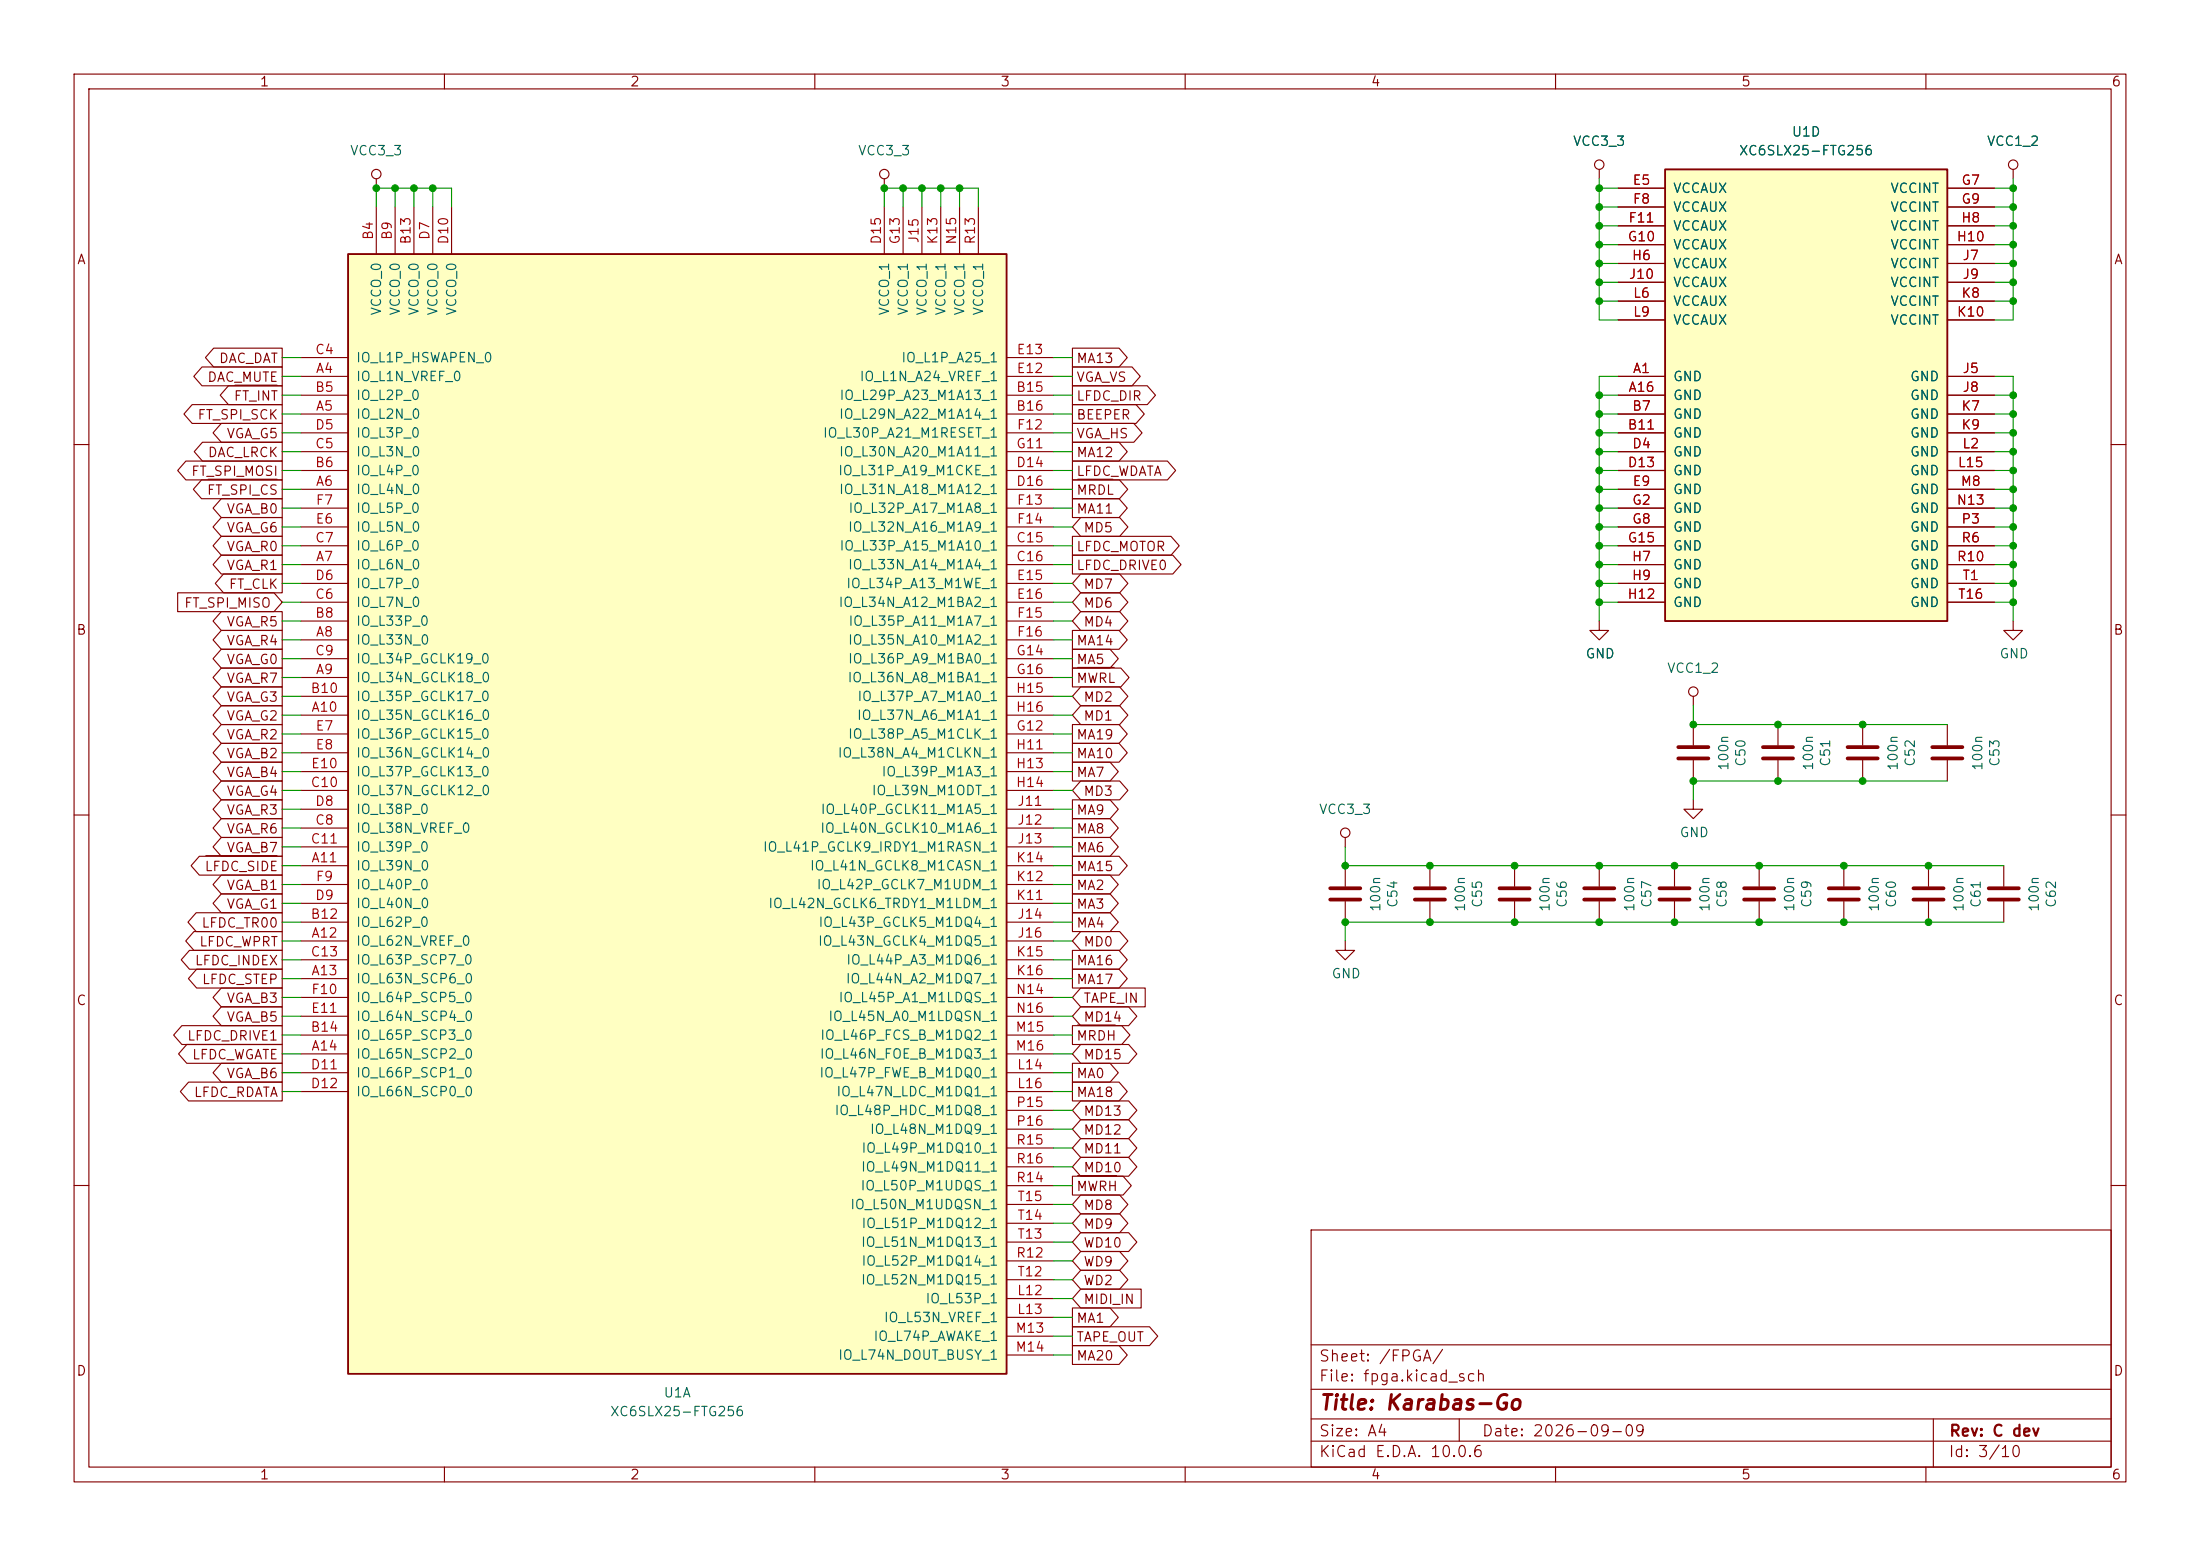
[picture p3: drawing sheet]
<svg xmlns="http://www.w3.org/2000/svg" width="297mm" height="210mm" viewBox="0 0 297 210" stroke-linecap="round" stroke-linejoin="round" font-family="sans-serif">
<g fill="none" stroke="#840000" stroke-width=".15">
<path d="M10 10h277v190h-277zM12 12h273v186h-273zM60 10v2M110 10v2M160 10v2M210 10v2M260 10v2M10 60h2M285 60h2M10 110h2M285 110h2M10 160h2"/>
<path d="M177 166h108v32h-108zM285 160h2M60 198v2M110 198v2M160 198v2M177 194.5h108M177 191.5h108M177 187.5h108M177 181.5h108M197 191.5v3M210 198v2M260 198v2"/>
<path d="M261 191.5v6.5"/>
</g>
<path d="M47 34.3h88.9v151.1h-88.9z" fill="#ffffc2"/>
<path d="M47 34.3h88.9v151.1h-88.9z" fill="none" stroke="#840000" stroke-width=".25"/>
<g fill="none" stroke="#840000" stroke-width=".15">
<path d="M50.8 24.1v1.3M50.8 27.9v6.4M53.3 27.9v6.4M55.9 27.9v6.4M58.4 27.9v6.4M61 27.9v6.4M119.4 24.1v1.3M119.4 27.9v6.4M121.9 27.9v6.4M124.5 27.9v6.4M127 27.9v6.4M129.5 27.9v6.4"/>
<path d="M132.1 27.9v6.4M215.9 22.9v1.2M271.8 22.9v1.2M40.6 50.8h6.4M40.6 55.9h6.4M40.6 53.3h6.4M40.6 48.3h6.4M40.6 58.4h6.4M135.9 50.8h6.3M135.9 55.9h6.3M135.9 53.3h6.3M135.9 48.3h6.3"/>
<path d="M135.9 58.4h6.3M40.6 66h6.4M40.6 76.2h6.4M40.6 63.5h6.4M40.6 61h6.4M40.6 73.7h6.4M40.6 78.7h6.4M40.6 71.1h6.4M40.6 68.6h6.4M135.9 66h6.3M135.9 76.2h6.3M135.9 63.5h6.3"/>
<path d="M135.9 61h6.3M135.9 73.7h6.3M135.9 78.7h6.3M135.9 71.1h6.3M135.9 68.6h6.3M40.6 86.4h6.4M40.6 91.4h6.4M40.6 96.5h6.4M40.6 83.8h6.4M40.6 94h6.4M40.6 81.3h6.4M40.6 88.9h6.4"/>
<path d="M40.6 99.1h6.4M135.9 86.4h6.3M135.9 91.4h6.3M135.9 96.5h6.3M135.9 83.8h6.3M135.9 94h6.3M135.9 81.3h6.3M135.9 88.9h6.3M135.9 99.1h6.3M215.9 83.8v1.3h1.3l-1.3 1.3-1.3-1.3h1.3M228.6 94v1.3M228.6 97.8v2.8"/>
<path d="M240 97.8v2.8M251.5 97.8v2.8M262.9 97.8v2.8M271.8 83.8v1.3h1.2l-1.2 1.3-1.3-1.3h1.3M40.6 116.8h6.4M40.6 111.8h6.4M40.6 106.7h6.4M40.6 114.3h6.4M40.6 109.2h6.4M40.6 101.6h6.4M40.6 104.1h6.4M40.6 119.4h6.4"/>
<path d="M135.9 116.8h6.3M135.9 111.8h6.3M135.9 106.7h6.3M135.9 114.3h6.3M135.9 109.2h6.3M135.9 101.6h6.3M135.9 104.1h6.3M135.9 119.4h6.3M181.6 113v1.3M181.6 116.8v2.8M193 116.8v2.8M204.5 116.8v2.8"/>
<path d="M215.9 116.8v2.8M226.1 116.8v2.8M228.6 108v1.2h1.3l-1.3 1.3-1.3-1.3h1.3M228.6 102.6v2.8M237.5 116.8v2.8M240 102.6v2.8M248.9 116.8v2.8M251.5 102.6v2.8M260.3 116.8v2.8M262.9 102.6v2.8M270.5 116.8v2.8M40.6 127h6.4"/>
<path d="M40.6 132.1h6.4M40.6 124.5h6.4M40.6 139.7h6.4M40.6 129.5h6.4M40.6 121.9h6.4M40.6 137.2h6.4M40.6 134.6h6.4M135.9 127h6.3M135.9 132.1h6.3M135.9 124.5h6.3M135.9 139.7h6.3M135.9 129.5h6.3"/>
<path d="M135.9 121.9h6.3M135.9 137.2h6.3M135.9 134.6h6.3M181.6 127v1.3h1.3l-1.3 1.2-1.3-1.2h1.3M181.6 121.7v2.8M193 121.7v2.8M204.5 121.7v2.8M215.9 121.7v2.8M226.1 121.7v2.8M237.5 121.7v2.8M248.9 121.7v2.8M260.3 121.7v2.8"/>
<path d="M270.5 121.7v2.8M40.6 142.2h6.4M40.6 144.8h6.4M40.6 147.3h6.4M135.9 142.2h6.3M135.9 144.8h6.3M135.9 147.3h6.3M135.9 149.9h6.3M135.9 152.4h6.3M135.9 154.9h6.3M135.9 157.5h6.3M135.9 175.3h6.3"/>
<path d="M135.9 177.8h6.3M135.9 170.2h6.3M135.9 160h6.3M135.9 172.7h6.3M135.9 167.6h6.3M135.9 165.1h6.3M135.9 162.6h6.3M135.9 180.3h6.3M135.9 182.9h6.3"/>
<circle cx="50.8" cy="23.5" r=".63"/>
<circle cx="119.4" cy="23.5" r=".63"/>
<circle cx="215.9" cy="22.2" r=".63"/>
<circle cx="271.8" cy="22.2" r=".63"/>
<circle cx="228.6" cy="93.3" r=".63"/>
<circle cx="181.6" cy="112.4" r=".63"/>
</g>
<g fill="none" stroke="#840000" stroke-width=".51">
<path d="M179.6 119.9h4M191 119.9h4.1M202.4 119.9h4.1M213.9 119.9h4M224 119.9h4.1M226.6 100.8h4M226.6 102.4h4M235.5 119.9h4M238 100.8h4.1M238 102.4h4.1M246.9 119.9h4.1M249.4 100.8h4.1"/>
<path d="M249.4 102.4h4.1M258.3 119.9h4.1M260.9 100.8h4M260.9 102.4h4M268.5 119.9h4M179.6 121.4h4M191 121.4h4.1M202.4 121.4h4.1M213.9 121.4h4M224 121.4h4.1M235.5 121.4h4M246.9 121.4h4.1"/>
<path d="M258.3 121.4h4.1M268.5 121.4h4"/>
</g>
<path d="M224.8 22.9h38.1v60.9h-38.1z" fill="#ffffc2"/>
<path d="M224.8 22.9h38.1v60.9h-38.1z" fill="none" stroke="#840000" stroke-width=".25"/>
<g fill="none" stroke="#840000" stroke-width=".15">
<path d="M218.4 25.4h6.4M218.4 27.9h6.4M218.4 30.5h6.4M218.4 33h6.4M218.4 35.6h6.4M218.4 38.1h6.4M262.9 25.4h6.3M262.9 27.9h6.3M262.9 30.5h6.3M262.9 33h6.3M262.9 35.6h6.3M262.9 38.1h6.3"/>
<path d="M25.9 54.6h12.2v2.6h-12.2l-1.1-1.3zM27.3 49.5h10.8v2.6h-10.8l-1.1-1.3zM27.3 59.7h10.8v2.5h-10.8l-1.1-1.2zM28.8 47h9.3v2.5h-9.3l-1.1-1.2zM29.9 57.1h8.2v2.6h-8.2l-1.1-1.3zM30.8 52.1h7.3v2.5h-7.3l-1.1-1.3zM31.7 52h5.7M144.8 59.7h6.3l1.1 1.3-1.1 1.2h-6.3zM144.8 52.1h10.1l1.1 1.2-1.1 1.3h-10.1zM144.8 57.1h8.3l1.1 1.3-1.1 1.3h-8.3zM144.8 54.6h8.6l1.1 1.3-1.1 1.3h-8.6zM144.8 49.5h8l1.1 1.3-1.1 1.3h-8z"/>
<path d="M144.8 47h6.3l1.1 1.3-1.1 1.2h-6.3zM218.4 50.8h6.4M218.4 53.3h6.4M218.4 55.9h6.4M218.4 58.4h6.4M218.4 40.6h6.4M218.4 43.2h6.4M262.9 50.8h6.3M262.9 53.3h6.3M262.9 55.9h6.3M262.9 58.4h6.3M262.9 40.6h6.3"/>
<path d="M262.9 43.2h6.3M25.1 62.2h13v2.6h-13l-1.1-1.3zM27.2 64.8h10.9v2.5h-10.9l-1.1-1.3zM28.1 64.7h9.3M29.9 72.4h8.2v2.5h-8.2l-1.1-1.2zM29.9 74.9h8.2v2.6h-8.2l-1.1-1.3zM29.9 67.3h8.2v2.6h-8.2l-1.1-1.3zM29.9 69.8h8.2v2.6h-8.2l-1.1-1.3zM30.2 77.5h7.9v2.5h-7.9l-1.1-1.3zM144.8 72.4h13.3l1.1 1.3-1.1 1.2h-13.3zM144.8 74.9h13.5l1.1 1.3-1.1 1.3h-13.5zM144.8 64.8h6.3l1.1 1.2-1.1 1.3h-6.3z"/>
<path d="M144.8 62.2h12.8l1.1 1.3-1.1 1.3h-12.8zM144.8 67.3h6.3l1.1 1.3-1.1 1.3h-6.3zM145.5 64.7h4.7M145.9 77.5h5.3l1.1 1.2-1.1 1.3h-5.3l-1.1-1.3zM145.9 69.8h5.3l1.1 1.3-1.1 1.3h-5.3l-1.1-1.3zM218.4 61h6.4M218.4 63.5h6.4M218.4 66h6.4M218.4 68.6h6.4M218.4 71.1h6.4M218.4 73.7h6.4M218.4 76.2h6.4"/>
<path d="M218.4 78.7h6.4M262.9 61h6.3M262.9 63.5h6.3M262.9 66h6.3M262.9 68.6h6.3M262.9 71.1h6.3M262.9 73.7h6.3M262.9 76.2h6.3M262.9 78.7h6.3M24 80h13l1.1 1.3-1.1 1.3h-13zM29.9 87.6h8.2v2.6h-8.2l-1.1-1.3zM29.9 85.1h8.2v2.5h-8.2l-1.1-1.2z"/>
<path d="M29.9 90.2h8.2v2.5h-8.2l-1.1-1.3zM29.9 82.5h8.2v2.6h-8.2l-1.1-1.3zM29.9 95.2h8.2v2.6h-8.2l-1.1-1.3zM29.9 97.8h8.2v2.5h-8.2l-1.1-1.2zM29.9 92.7h8.2v2.6h-8.2l-1.1-1.3zM144.8 90.2h6.5l1.1 1.2-1.1 1.3h-6.5zM144.8 97.8h6.3l1.1 1.3-1.1 1.2h-6.3zM144.8 87.6h5.1l1.1 1.3-1.1 1.3h-5.1zM144.8 85.1h6.3l1.1 1.3-1.1 1.2h-6.3zM145.5 90.1h4.9M145.9 95.2h5.3l1.1 1.3-1.1 1.3h-5.3l-1.1-1.3zM145.9 92.7h5.3l1.1 1.3-1.1 1.3h-5.3l-1.1-1.3z"/>
<path d="M145.9 82.5h5.3l1.1 1.3-1.1 1.3h-5.3l-1.1-1.3zM145.9 80h5.3l1.1 1.3-1.1 1.3h-5.3l-1.1-1.3zM218.4 81.3h6.4M262.9 81.3h6.3M26.9 115.6h11.2v2.5h-11.2l-1.1-1.3zM27.8 115.5h9.6M29.9 107.9h8.2v2.6h-8.2l-1.1-1.3zM29.9 105.4h8.2v2.6h-8.2l-1.1-1.3zM29.9 102.9h8.2v2.5h-8.2l-1.1-1.3zM29.9 100.3h8.2v2.6h-8.2l-1.1-1.3zM29.9 110.5h8.2v2.5h-8.2l-1.1-1.2zM29.9 113h8.2v2.6h-8.2l-1.1-1.3z"/>
<path d="M29.9 118.1h8.2v2.6h-8.2l-1.1-1.3zM144.8 115.6h6.3l1.1 1.2-1.1 1.3h-6.3zM144.8 110.5h5.1l1.1 1.3-1.1 1.2h-5.1zM144.8 102.9h5.1l1.1 1.2-1.1 1.3h-5.1zM144.8 100.3h6.3l1.1 1.3-1.1 1.3h-6.3zM144.8 118.1h5.1l1.1 1.3-1.1 1.3h-5.1zM144.8 113h5.1l1.1 1.3-1.1 1.3h-5.1zM144.8 107.9h5.1l1.1 1.3-1.1 1.3h-5.1zM145.9 105.4h5.3l1.1 1.3-1.1 1.3h-5.3l-1.1-1.3zM24.5 138.4h13.6v2.6h-13.6l-1.1-1.3zM25.6 128.3h12.5v2.5h-12.5l-1.1-1.3zM26.2 125.7h11.9v2.6h-11.9l-1.1-1.3z"/>
<path d="M26.5 123.2h11.6v2.5h-11.6l-1.1-1.2zM26.5 130.8h11.6v2.6h-11.6l-1.1-1.3zM29.9 133.3h8.2v2.6h-8.2l-1.1-1.3zM29.9 135.9h8.2v2.5h-8.2l-1.1-1.2zM29.9 120.6h8.2v2.6h-8.2l-1.1-1.3zM144.8 130.8h6.3l1.1 1.3-1.1 1.3h-6.3zM144.8 128.3h6.3l1.1 1.2-1.1 1.3h-6.3zM144.8 120.6h5.1l1.1 1.3-1.1 1.3h-5.1zM144.8 138.4h6.6l1.1 1.3-1.1 1.3h-6.6zM144.8 123.2h5.1l1.1 1.3-1.1 1.2h-5.1zM145.5 138.3h5.1M145.9 125.7h5.3l1.1 1.3-1.1 1.3h-5.3l-1.1-1.3z"/>
<path d="M145.9 133.3h8.7v2.6h-8.7l-1.1-1.3zM145.9 135.9h6.5l1.1 1.3-1.1 1.2h-6.5l-1.1-1.2zM25.2 141h12.9v2.5h-12.9l-1.1-1.3zM25.5 146h12.6v2.6h-12.6l-1.2-1.3zM29.9 143.5h8.2v2.6h-8.2l-1.1-1.3zM144.8 143.5h5.1l1.1 1.3-1.1 1.3h-5.1zM144.8 146h6.3l1.1 1.3-1.1 1.3h-6.3zM144.8 158.7h6.8l1.1 1.3-1.1 1.3h-6.8zM145.5 158.7h5.2M145.9 153.7h6.5l1.1 1.2-1.1 1.3h-6.5l-1.1-1.3zM145.9 141h6.5l1.1 1.2-1.1 1.3h-6.5l-1.1-1.3zM145.9 156.2h6.5l1.1 1.3-1.1 1.3h-6.5l-1.1-1.3z"/>
<path d="M145.9 151.1h6.5l1.1 1.3-1.1 1.3h-6.5l-1.1-1.3zM145.9 148.6h6.5l1.1 1.3-1.1 1.2h-6.5l-1.1-1.2zM144.8 179.1h10.4l1.1 1.2-1.1 1.3h-10.4zM144.8 176.5h5.1l1.1 1.3-1.1 1.3h-5.1zM145.9 174h8.2v2.5h-8.2l-1.1-1.2zM145.9 171.4h5.3l1.1 1.3-1.1 1.3h-5.3l-1.1-1.3zM145.9 168.9h5.3l1.1 1.3-1.1 1.3h-5.3l-1.1-1.3zM145.9 166.4h6.5l1.1 1.2-1.1 1.3h-6.5l-1.1-1.3zM145.9 163.8h5.3l1.1 1.3-1.1 1.3h-5.3l-1.1-1.3zM145.9 161.3h5.3l1.1 1.3-1.1 1.2h-5.3l-1.1-1.2zM144.8 181.6h6.3l1.1 1.3-1.1 1.3h-6.3z"/>
</g>
<g fill="none" stroke="#009600" stroke-width=".15">
<path d="M50.8 27.9v-2.5h10.2v2.5M53.3 25.4v2.5M55.9 25.4v2.5M58.4 25.4v2.5M119.4 27.9v-2.5h12.7v2.5M121.9 25.4v2.5M124.5 25.4v2.5M127 25.4v2.5M129.5 25.4v2.5M215.9 33h2.5M215.9 24.1v19.1h2.5M215.9 30.5h2.5"/>
<path d="M215.9 38.1h2.5M215.9 35.6h2.5M215.9 25.4h2.5M215.9 27.9h2.5M269.2 33h2.6M269.2 30.5h2.6M269.2 38.1h2.6M269.2 35.6h2.6M269.2 25.4h2.6M269.2 27.9h2.6M271.8 24.1v19.1h-2.6M38.1 55.9h2.5"/>
<path d="M38.1 53.3h2.5M38.1 58.4h2.5M38.1 50.8h2.5M38.1 48.3h2.5M142.2 55.9h2.6M142.2 53.3h2.6M142.2 58.4h2.6M142.2 50.8h2.6M142.2 48.3h2.6M215.9 55.9h2.5M215.9 53.3h2.5M215.9 58.4h2.5"/>
<path d="M215.9 40.6h2.5M218.4 50.8h-2.5v33M269.2 50.8h2.6v33M269.2 55.9h2.6M269.2 53.3h2.6M269.2 58.4h2.6M269.2 40.6h2.6M38.1 61h2.5M38.1 63.5h2.5M38.1 73.7h2.5M38.1 71.1h2.5M38.1 68.6h2.5"/>
<path d="M38.1 78.7h2.5M38.1 66h2.5M38.1 76.2h2.5M142.2 61h2.6M142.2 63.5h2.6M142.2 73.7h2.6M142.2 71.1h2.6M142.2 68.6h2.6M142.2 78.7h2.6M142.2 66h2.6M142.2 76.2h2.6M215.9 61h2.5"/>
<path d="M215.9 63.5h2.5M215.9 73.7h2.5M215.9 71.1h2.5M215.9 68.6h2.5M215.9 78.7h2.5M215.9 66h2.5M215.9 76.2h2.5M269.2 61h2.6M269.2 63.5h2.6M269.2 73.7h2.6M269.2 71.1h2.6M269.2 68.6h2.6"/>
<path d="M269.2 78.7h2.6M269.2 66h2.6M269.2 76.2h2.6M38.1 86.4h2.5M38.1 91.4h2.5M38.1 88.9h2.5M38.1 83.8h2.5M38.1 94h2.5M38.1 96.5h2.5M38.1 99.1h2.5M38.1 81.3h2.5M142.2 86.4h2.6"/>
<path d="M142.2 91.4h2.6M142.2 88.9h2.6M142.2 83.8h2.6M142.2 94h2.6M142.2 96.5h2.6M142.2 99.1h2.6M142.2 81.3h2.6M215.9 81.3h2.5M228.6 95.3v2.5h34.3M269.2 81.3h2.6M38.1 111.8h2.5M38.1 116.8h2.5"/>
<path d="M38.1 114.3h2.5M38.1 119.4h2.5M38.1 104.1h2.5M38.1 101.6h2.5M38.1 106.7h2.5M38.1 109.2h2.5M142.2 111.8h2.6M142.2 116.8h2.6M142.2 114.3h2.6M142.2 119.4h2.6M142.2 104.1h2.6M142.2 101.6h2.6"/>
<path d="M142.2 106.7h2.6M142.2 109.2h2.6M181.6 114.3v2.5h88.9M262.9 105.4h-34.3v2.6M38.1 137.2h2.5M38.1 139.7h2.5M38.1 127h2.5M38.1 121.9h2.5M38.1 124.5h2.5M38.1 129.5h2.5M38.1 134.6h2.5M38.1 132.1h2.5"/>
<path d="M142.2 137.2h2.6M142.2 139.7h2.6M142.2 127h2.6M142.2 121.9h2.6M142.2 124.5h2.6M142.2 129.5h2.6M142.2 134.6h2.6M142.2 132.1h2.6M270.5 124.5h-88.9v2.5M38.1 142.2h2.5M38.1 147.3h2.5M38.1 144.8h2.5"/>
<path d="M142.2 142.2h2.6M142.2 147.3h2.6M142.2 144.8h2.6M142.2 154.9h2.6M142.2 157.5h2.6M142.2 152.4h2.6M142.2 149.9h2.6M142.2 160h2.6M142.2 177.8h2.6M142.2 175.3h2.6M142.2 162.6h2.6M142.2 172.7h2.6"/>
<path d="M142.2 170.2h2.6M142.2 167.6h2.6M142.2 165.1h2.6M142.2 180.3h2.6M142.2 182.9h2.6"/>
</g>
<g fill="#009600" stroke="#009600" stroke-width=".14">
<circle cx="271.8" cy="78.7" r=".46"/>
<circle cx="271.8" cy="76.2" r=".46"/>
<circle cx="271.8" cy="53.3" r=".46"/>
<circle cx="271.8" cy="40.6" r=".46"/>
<circle cx="271.8" cy="55.9" r=".46"/>
<circle cx="271.8" cy="38.1" r=".46"/>
<circle cx="271.8" cy="61" r=".46"/>
<circle cx="271.8" cy="58.4" r=".46"/>
<circle cx="271.8" cy="63.5" r=".46"/>
<circle cx="271.8" cy="71.1" r=".46"/>
<circle cx="271.8" cy="73.7" r=".46"/>
<circle cx="271.8" cy="68.6" r=".46"/>
<circle cx="271.8" cy="66" r=".46"/>
<circle cx="271.8" cy="25.4" r=".46"/>
<circle cx="271.8" cy="27.9" r=".46"/>
<circle cx="271.8" cy="35.6" r=".46"/>
<circle cx="271.8" cy="33" r=".46"/>
<circle cx="271.8" cy="30.5" r=".46"/>
<circle cx="215.9" cy="30.5" r=".46"/>
<circle cx="215.9" cy="40.6" r=".46"/>
<circle cx="215.9" cy="66" r=".46"/>
<circle cx="271.8" cy="81.3" r=".46"/>
<circle cx="248.9" cy="116.8" r=".46"/>
<circle cx="248.9" cy="124.5" r=".46"/>
<circle cx="260.3" cy="116.8" r=".46"/>
<circle cx="260.3" cy="124.5" r=".46"/>
<circle cx="251.5" cy="105.4" r=".46"/>
<circle cx="251.5" cy="97.8" r=".46"/>
<circle cx="240" cy="105.4" r=".46"/>
<circle cx="228.6" cy="97.8" r=".46"/>
<circle cx="226.1" cy="116.8" r=".46"/>
<circle cx="226.1" cy="124.5" r=".46"/>
<circle cx="240" cy="97.8" r=".46"/>
<circle cx="228.6" cy="105.4" r=".46"/>
<circle cx="237.5" cy="116.8" r=".46"/>
<circle cx="237.5" cy="124.5" r=".46"/>
<circle cx="215.9" cy="63.5" r=".46"/>
<circle cx="215.9" cy="53.3" r=".46"/>
<circle cx="215.9" cy="55.9" r=".46"/>
<circle cx="215.9" cy="38.1" r=".46"/>
<circle cx="215.9" cy="58.4" r=".46"/>
<circle cx="215.9" cy="61" r=".46"/>
<circle cx="215.9" cy="68.6" r=".46"/>
<circle cx="215.9" cy="25.4" r=".46"/>
<circle cx="215.9" cy="35.6" r=".46"/>
<circle cx="215.9" cy="27.9" r=".46"/>
<circle cx="215.9" cy="33" r=".46"/>
<circle cx="215.9" cy="71.1" r=".46"/>
<circle cx="215.9" cy="73.7" r=".46"/>
<circle cx="215.9" cy="76.2" r=".46"/>
<circle cx="215.9" cy="81.3" r=".46"/>
<circle cx="215.9" cy="78.7" r=".46"/>
<circle cx="193" cy="124.5" r=".46"/>
<circle cx="215.9" cy="124.5" r=".46"/>
<circle cx="204.5" cy="124.5" r=".46"/>
<circle cx="181.6" cy="124.5" r=".46"/>
<circle cx="181.6" cy="116.8" r=".46"/>
<circle cx="193" cy="116.8" r=".46"/>
<circle cx="215.9" cy="116.8" r=".46"/>
<circle cx="204.5" cy="116.8" r=".46"/>
<circle cx="58.4" cy="25.4" r=".46"/>
<circle cx="55.9" cy="25.4" r=".46"/>
<circle cx="50.8" cy="25.4" r=".46"/>
<circle cx="53.3" cy="25.4" r=".46"/>
<circle cx="121.9" cy="25.4" r=".46"/>
<circle cx="119.4" cy="25.4" r=".46"/>
<circle cx="129.5" cy="25.4" r=".46"/>
<circle cx="127" cy="25.4" r=".46"/>
<circle cx="124.5" cy="25.4" r=".46"/>
</g>
<text font-size="2" fill="#840000" x="178" y="190.8">Title: Karabas-Go</text>
<g font-size="1.5" fill="#840000">
<text x="178" y="184.1">Sheet: /FPGA/</text>
<text x="178" y="186.8">File: fpga.kicad_sch</text>
<text x="178" y="197">KiCad E.D.A. 10.0.6</text>
<text x="178" y="194.2">Size: A4</text>
<text x="200" y="194.2">Date: 2026-09-09</text>
<text x="263" y="197">Id: 3/10</text>
<text x="263" y="194.2">Rev: C dev</text>
</g>
<g font-size="1.3" fill="#840000">
<text x="35" y="12">1</text>
<text x="85" y="12">2</text>
<text x="135" y="12">3</text>
<text x="185" y="12">4</text>
<text x="235" y="12">5</text>
<text x="285" y="12">6</text>
<text x="10.3" y="36">A</text>
<text x="285.3" y="36">A</text>
<text x="27.9" y="51.9">DAC_MUTE</text>
<text x="29.5" y="49.3">DAC_DAT</text>
<text x="145.2" y="51.9">VGA_VS</text>
<text x="145.2" y="49.3">MA13</text>
<text x="26.6" y="56.9">FT_SPI_SCK</text>
<text x="30.5" y="59.5">VGA_G5</text>
<text x="31.5" y="54.4">FT_INT</text>
<text x="145.2" y="54.4">LFDC_DIR</text>
<text x="145.2" y="59.5">VGA_HS</text>
<text x="145.2" y="56.9">BEEPER</text>
<text x="25.7" y="64.6">FT_SPI_MOSI</text>
<text x="28" y="62">DAC_LRCK</text>
<text x="145.2" y="62">MA12</text>
<text x="145.2" y="64.6">LFDC_WDATA</text>
<text x="27.8" y="67.1">FT_SPI_CS</text>
<text x="30.5" y="69.6">VGA_B0</text>
<text x="145.2" y="67.1">MRDL</text>
<text x="145.2" y="69.6">MA11</text>
<text x="30.5" y="74.7">VGA_R0</text>
<text x="30.5" y="77.3">VGA_R1</text>
<text x="30.5" y="72.2">VGA_G6</text>
<text x="145.2" y="74.7">LFDC_MOTOR</text>
<text x="145.2" y="77.3">LFDC_DRIVE0</text>
<text x="146.2" y="72.2">MD5</text>
<text x="24.8" y="82.3">FT_SPI_MISO</text>
<text x="30.8" y="79.8">FT_CLK</text>
<text x="146.2" y="79.8">MD7</text>
<text x="146.2" y="82.3">MD6</text>
<text x="10.2" y="86">B</text>
<text x="30.5" y="90">VGA_G0</text>
<text x="30.5" y="87.4">VGA_R4</text>
<text x="30.5" y="84.9">VGA_R5</text>
<text x="145.2" y="90">MA5</text>
<text x="145.2" y="87.4">MA14</text>
<text x="146.2" y="84.9">MD4</text>
<text x="285.2" y="86">B</text>
<text x="30.5" y="92.5">VGA_R7</text>
<text x="30.5" y="95">VGA_G3</text>
<text x="145.2" y="92.5">MWRL</text>
<text x="146.2" y="95">MD2</text>
<text x="30.5" y="97.6">VGA_G2</text>
<text x="30.5" y="100.1">VGA_R2</text>
<text x="145.2" y="100.1">MA19</text>
<text x="146.2" y="97.6">MD1</text>
<text x="30.5" y="107.7">VGA_G4</text>
<text x="30.5" y="105.2">VGA_B4</text>
<text x="30.5" y="102.7">VGA_B2</text>
<text x="145.2" y="105.2">MA7</text>
<text x="145.2" y="102.7">MA10</text>
<text x="146.2" y="107.7">MD3</text>
<text x="30.5" y="110.3">VGA_R3</text>
<text x="30.5" y="112.8">VGA_R6</text>
<text x="145.2" y="112.8">MA8</text>
<text x="145.2" y="110.3">MA9</text>
<text x="27.5" y="117.9">LFDC_SIDE</text>
<text x="30.5" y="115.4">VGA_B7</text>
<text x="145.2" y="117.9">MA15</text>
<text x="145.2" y="115.4">MA6</text>
<text x="27.1" y="125.5">LFDC_TR00</text>
<text x="30.5" y="120.4">VGA_B1</text>
<text x="30.5" y="123">VGA_G1</text>
<text x="145.2" y="120.4">MA2</text>
<text x="145.2" y="123">MA3</text>
<text x="145.2" y="125.5">MA4</text>
<text x="26.2" y="130.6">LFDC_INDEX</text>
<text x="26.8" y="128.1">LFDC_WPRT</text>
<text x="145.2" y="130.6">MA16</text>
<text x="146.2" y="128.1">MD0</text>
<text x="10.2" y="136">C</text>
<text x="27.2" y="133.1">LFDC_STEP</text>
<text x="30.5" y="135.7">VGA_B3</text>
<text x="145.2" y="133.1">MA17</text>
<text x="146.2" y="135.7">TAPE_IN</text>
<text x="285.2" y="136">C</text>
<text x="25.2" y="140.8">LFDC_DRIVE1</text>
<text x="25.8" y="143.3">LFDC_WGATE</text>
<text x="30.5" y="138.2">VGA_B5</text>
<text x="145.2" y="140.8">MRDH</text>
<text x="146.2" y="143.3">MD15</text>
<text x="146.2" y="138.2">MD14</text>
<text x="26.1" y="148.4">LFDC_RDATA</text>
<text x="30.5" y="145.8">VGA_B6</text>
<text x="145.2" y="145.8">MA0</text>
<text x="145.2" y="148.4">MA18</text>
<text x="146.2" y="156">MD11</text>
<text x="146.2" y="153.5">MD12</text>
<text x="146.2" y="150.9">MD13</text>
<text x="145.2" y="161.1">MWRH</text>
<text x="146.2" y="158.5">MD10</text>
<text x="146.2" y="166.2">MD9</text>
<text x="146.2" y="163.6">MD8</text>
<text x="146.2" y="173.8">WD2</text>
<text x="146.2" y="171.2">WD9</text>
<text x="146.2" y="168.7">WD10</text>
<text x="145.2" y="178.9">MA1</text>
<text x="146.2" y="176.3">MIDI_IN</text>
<text x="10.2" y="186">D</text>
<text x="145.2" y="181.4">TAPE_OUT</text>
<text x="145.2" y="183.9">MA20</text>
<text x="285.2" y="186">D</text>
<text x="35" y="200">1</text>
<text x="85" y="200">2</text>
<text x="135" y="200">3</text>
<text x="185" y="200">4</text>
<text x="235" y="200">5</text>
<text x="285" y="200">6</text>
</g>
<g font-size="1.3" fill="#006464">
<text x="47.2" y="21.3">VCC3_3</text>
<text x="115.7" y="21.3">VCC3_3</text>
<text x="212.3" y="20">VCC3_3</text>
<text x="234.7" y="21.3">XC6SLX25-FTG256</text>
<text x="241.8" y="18.7">U1D</text>
<text x="268.1" y="20">VCC1_2</text>
<text x="225.8" y="26.4">VCCAUX</text>
<text x="225.8" y="28.9">VCCAUX</text>
<text x="255.1" y="26.4">VCCINT</text>
<text x="255.1" y="28.9">VCCINT</text>
<text x="225.8" y="31.4">VCCAUX</text>
<text x="225.8" y="34">VCCAUX</text>
<text x="255.1" y="31.4">VCCINT</text>
<text x="255.1" y="34">VCCINT</text>
<text x="225.8" y="36.5">VCCAUX</text>
<text x="225.8" y="39.1">VCCAUX</text>
<text x="225.8" y="41.6">VCCAUX</text>
<text x="255.1" y="36.5">VCCINT</text>
<text x="255.1" y="39.1">VCCINT</text>
<text x="255.1" y="41.6">VCCINT</text>
<text x="51.8" y="42.7" transform="rotate(-90 51.8 42.7)">VCCO_0</text>
<text x="54.3" y="42.7" transform="rotate(-90 54.3 42.7)">VCCO_0</text>
<text x="56.8" y="42.7" transform="rotate(-90 56.8 42.7)">VCCO_0</text>
<text x="59.4" y="42.7" transform="rotate(-90 59.4 42.7)">VCCO_0</text>
<text x="61.9" y="42.7" transform="rotate(-90 61.9 42.7)">VCCO_0</text>
<text x="120.3" y="42.7" transform="rotate(-90 120.3 42.7)">VCCO_1</text>
<text x="122.9" y="42.7" transform="rotate(-90 122.9 42.7)">VCCO_1</text>
<text x="125.4" y="42.7" transform="rotate(-90 125.4 42.7)">VCCO_1</text>
<text x="128" y="42.7" transform="rotate(-90 128 42.7)">VCCO_1</text>
<text x="130.5" y="42.7" transform="rotate(-90 130.5 42.7)">VCCO_1</text>
<text x="133" y="42.7" transform="rotate(-90 133 42.7)">VCCO_1</text>
<text x="225.8" y="44.1">VCCAUX</text>
<text x="255.1" y="44.1">VCCINT</text>
<text x="48" y="51.8">IO_L1N_VREF_0</text>
<text x="48" y="49.2">IO_L1P_HSWAPEN_0</text>
<text x="116" y="51.8">IO_L1N_A24_VREF_1</text>
<text x="121.6" y="49.2">IO_L1P_A25_1</text>
<text x="225.8" y="51.8">GND</text>
<text x="257.8" y="51.8">GND</text>
<text x="48" y="56.8">IO_L2N_0</text>
<text x="48" y="54.3">IO_L2P_0</text>
<text x="48" y="59.4">IO_L3P_0</text>
<text x="111" y="59.4">IO_L30P_A21_M1RESET_1</text>
<text x="113.2" y="56.8">IO_L29N_A22_M1A14_1</text>
<text x="113.2" y="54.3">IO_L29P_A23_M1A13_1</text>
<text x="225.8" y="54.3">GND</text>
<text x="225.8" y="56.8">GND</text>
<text x="225.8" y="59.4">GND</text>
<text x="257.8" y="54.3">GND</text>
<text x="257.8" y="56.8">GND</text>
<text x="257.8" y="59.4">GND</text>
<text x="48" y="64.5">IO_L4P_0</text>
<text x="48" y="61.9">IO_L3N_0</text>
<text x="113.1" y="64.5">IO_L31P_A19_M1CKE_1</text>
<text x="113.2" y="61.9">IO_L30N_A20_M1A11_1</text>
<text x="225.8" y="61.9">GND</text>
<text x="225.8" y="64.5">GND</text>
<text x="257.8" y="61.9">GND</text>
<text x="257.8" y="64.5">GND</text>
<text x="48" y="67">IO_L4N_0</text>
<text x="48" y="69.5">IO_L5P_0</text>
<text x="113.2" y="67">IO_L31N_A18_M1A12_1</text>
<text x="114.4" y="69.5">IO_L32P_A17_M1A8_1</text>
<text x="225.8" y="67">GND</text>
<text x="225.8" y="69.5">GND</text>
<text x="257.8" y="67">GND</text>
<text x="257.8" y="69.5">GND</text>
<text x="48" y="77.2">IO_L6N_0</text>
<text x="48" y="74.6">IO_L6P_0</text>
<text x="48" y="72.1">IO_L5N_0</text>
<text x="113.2" y="74.6">IO_L33P_A15_M1A10_1</text>
<text x="114.4" y="77.2">IO_L33N_A14_M1A4_1</text>
<text x="114.4" y="72.1">IO_L32N_A16_M1A9_1</text>
<text x="225.8" y="72.1">GND</text>
<text x="225.8" y="74.6">GND</text>
<text x="225.8" y="77.2">GND</text>
<text x="257.8" y="72.1">GND</text>
<text x="257.8" y="74.6">GND</text>
<text x="257.8" y="77.2">GND</text>
<text x="48" y="82.2">IO_L7N_0</text>
<text x="48" y="79.7">IO_L7P_0</text>
<text x="113.1" y="82.2">IO_L34N_A12_M1BA2_1</text>
<text x="114.1" y="79.7">IO_L34P_A13_M1WE_1</text>
<text x="225.8" y="79.7">GND</text>
<text x="225.8" y="82.2">GND</text>
<text x="257.8" y="79.7">GND</text>
<text x="257.8" y="82.2">GND</text>
<text x="48" y="87.3">IO_L33N_0</text>
<text x="48" y="84.8">IO_L33P_0</text>
<text x="48" y="89.9">IO_L34P_GCLK19_0</text>
<text x="114.4" y="87.3">IO_L35N_A10_M1A2_1</text>
<text x="114.4" y="89.9">IO_L36P_A9_M1BA0_1</text>
<text x="114.4" y="84.8">IO_L35P_A11_M1A7_1</text>
<text x="214" y="89.2">GND</text>
<text x="269.8" y="89.2">GND</text>
<text x="48" y="92.4">IO_L34N_GCLK18_0</text>
<text x="48" y="94.9">IO_L35P_GCLK17_0</text>
<text x="114.3" y="92.4">IO_L36N_A8_M1BA1_1</text>
<text x="115.7" y="94.9">IO_L37P_A7_M1A0_1</text>
<text x="225" y="91.1">VCC1_2</text>
<text x="48" y="97.5">IO_L35N_GCLK16_0</text>
<text x="48" y="100">IO_L36P_GCLK15_0</text>
<text x="114.4" y="100">IO_L38P_A5_M1CLK_1</text>
<text x="115.6" y="97.5">IO_L37N_A6_M1A1_1</text>
<text x="48" y="107.6">IO_L37N_GCLK12_0</text>
<text x="48" y="102.6">IO_L36N_GCLK14_0</text>
<text x="48" y="105.1">IO_L37P_GCLK13_0</text>
<text x="113" y="102.6">IO_L38N_A4_M1CLKN_1</text>
<text x="117.6" y="107.6">IO_L39N_M1ODT_1</text>
<text x="118.9" y="105.1">IO_L39P_M1A3_1</text>
<text x="233.7" y="104.1" transform="rotate(-90 233.7 104.1)">100n</text>
<text x="236" y="103.6" transform="rotate(-90 236 103.6)">C50</text>
<text x="245.1" y="104.1" transform="rotate(-90 245.1 104.1)">100n</text>
<text x="247.4" y="103.6" transform="rotate(-90 247.4 103.6)">C51</text>
<text x="256.5" y="104.1" transform="rotate(-90 256.5 104.1)">100n</text>
<text x="258.8" y="103.6" transform="rotate(-90 258.8 103.6)">C52</text>
<text x="267.9" y="104.1" transform="rotate(-90 267.9 104.1)">100n</text>
<text x="270.3" y="103.6" transform="rotate(-90 270.3 103.6)">C53</text>
<text x="48" y="112.7">IO_L38N_VREF_0</text>
<text x="48" y="110.2">IO_L38P_0</text>
<text x="110.6" y="112.7">IO_L40N_GCLK10_M1A6_1</text>
<text x="110.7" y="110.2">IO_L40P_GCLK11_M1A5_1</text>
<text x="178" y="110.2">VCC3_3</text>
<text x="226.7" y="113.3">GND</text>
<text x="48" y="117.8">IO_L39N_0</text>
<text x="48" y="115.3">IO_L39P_0</text>
<text x="102.9" y="115.3">IO_L41P_GCLK9_IRDY1_M1RASN_1</text>
<text x="109.2" y="117.8">IO_L41N_GCLK8_M1CASN_1</text>
<text x="48" y="125.4">IO_L62P_0</text>
<text x="48" y="122.9">IO_L40N_0</text>
<text x="48" y="120.3">IO_L40P_0</text>
<text x="103.6" y="122.9">IO_L42N_GCLK6_TRDY1_M1LDM_1</text>
<text x="110.2" y="120.3">IO_L42P_GCLK7_M1UDM_1</text>
<text x="110.4" y="125.4">IO_L43P_GCLK5_M1DQ4_1</text>
<text x="186.7" y="123.2" transform="rotate(-90 186.7 123.2)">100n</text>
<text x="189" y="122.6" transform="rotate(-90 189 122.6)">C54</text>
<text x="198.1" y="123.2" transform="rotate(-90 198.1 123.2)">100n</text>
<text x="200.4" y="122.6" transform="rotate(-90 200.4 122.6)">C55</text>
<text x="209.5" y="123.2" transform="rotate(-90 209.5 123.2)">100n</text>
<text x="211.8" y="122.6" transform="rotate(-90 211.8 122.6)">C56</text>
<text x="221" y="123.2" transform="rotate(-90 221 123.2)">100n</text>
<text x="223.3" y="122.6" transform="rotate(-90 223.3 122.6)">C57</text>
<text x="231.1" y="123.2" transform="rotate(-90 231.1 123.2)">100n</text>
<text x="233.4" y="122.6" transform="rotate(-90 233.4 122.6)">C58</text>
<text x="242.5" y="123.2" transform="rotate(-90 242.5 123.2)">100n</text>
<text x="244.9" y="122.6" transform="rotate(-90 244.9 122.6)">C59</text>
<text x="254" y="123.2" transform="rotate(-90 254 123.2)">100n</text>
<text x="256.3" y="122.6" transform="rotate(-90 256.3 122.6)">C60</text>
<text x="265.4" y="123.2" transform="rotate(-90 265.4 123.2)">100n</text>
<text x="267.7" y="122.6" transform="rotate(-90 267.7 122.6)">C61</text>
<text x="275.6" y="123.2" transform="rotate(-90 275.6 123.2)">100n</text>
<text x="277.9" y="122.6" transform="rotate(-90 277.9 122.6)">C62</text>
<text x="48" y="128">IO_L62N_VREF_0</text>
<text x="48" y="130.5">IO_L63P_SCP7_0</text>
<text x="110.3" y="128">IO_L43N_GCLK4_M1DQ5_1</text>
<text x="114.1" y="130.5">IO_L44P_A3_M1DQ6_1</text>
<text x="48" y="133">IO_L63N_SCP6_0</text>
<text x="48" y="135.6">IO_L64P_SCP5_0</text>
<text x="113.1" y="135.6">IO_L45P_A1_M1LDQS_1</text>
<text x="114.1" y="133">IO_L44N_A2_M1DQ7_1</text>
<text x="179.7" y="132.4">GND</text>
<text x="48" y="143.2">IO_L65N_SCP2_0</text>
<text x="48" y="140.7">IO_L65P_SCP3_0</text>
<text x="48" y="138.1">IO_L64N_SCP4_0</text>
<text x="110.6" y="143.2">IO_L46N_FOE_B_M1DQ3_1</text>
<text x="110.6" y="140.7">IO_L46P_FCS_B_M1DQ2_1</text>
<text x="111.7" y="138.1">IO_L45N_A0_M1LDQSN_1</text>
<text x="48" y="145.7">IO_L66P_SCP1_0</text>
<text x="48" y="148.3">IO_L66N_SCP0_0</text>
<text x="110.5" y="145.7">IO_L47P_FWE_B_M1DQ0_1</text>
<text x="112.8" y="148.3">IO_L47N_LDC_M1DQ1_1</text>
<text x="112.6" y="150.8">IO_L48P_HDC_M1DQ8_1</text>
<text x="116.2" y="155.9">IO_L49P_M1DQ10_1</text>
<text x="117.4" y="153.4">IO_L48N_M1DQ9_1</text>
<text x="116.1" y="161">IO_L50P_M1UDQS_1</text>
<text x="116.1" y="158.4">IO_L49N_M1DQ11_1</text>
<text x="114.7" y="163.5">IO_L50N_M1UDQSN_1</text>
<text x="116.2" y="166.1">IO_L51P_M1DQ12_1</text>
<text x="116.1" y="173.7">IO_L52N_M1DQ15_1</text>
<text x="116.1" y="168.6">IO_L51N_M1DQ13_1</text>
<text x="116.2" y="171.1">IO_L52P_M1DQ14_1</text>
<text x="119.2" y="178.8">IO_L53N_VREF_1</text>
<text x="124.8" y="176.2">IO_L53P_1</text>
<text x="113.1" y="183.8">IO_L74N_DOUT_BUSY_1</text>
<text x="117.8" y="181.3">IO_L74P_AWAKE_1</text>
<text x="82.3" y="191.5">XC6SLX25-FTG256</text>
<text x="89.5" y="188.9">U1A</text>
</g>
<g font-size="1.3" fill="#a90000">
<text x="220.3" y="25.3">E5</text>
<text x="220.3" y="27.8">F8</text>
<text x="264.7" y="25.3">G7</text>
<text x="264.7" y="27.8">G9</text>
<text x="50.7" y="32.5" transform="rotate(-90 50.7 32.5)">B4</text>
<text x="53.2" y="32.5" transform="rotate(-90 53.2 32.5)">B9</text>
<text x="55.7" y="33.1" transform="rotate(-90 55.7 33.1)">B13</text>
<text x="58.3" y="32.5" transform="rotate(-90 58.3 32.5)">D7</text>
<text x="60.8" y="33.1" transform="rotate(-90 60.8 33.1)">D10</text>
<text x="119.2" y="33.1" transform="rotate(-90 119.2 33.1)">D15</text>
<text x="121.8" y="33.1" transform="rotate(-90 121.8 33.1)">G13</text>
<text x="124.3" y="32.9" transform="rotate(-90 124.3 32.9)">J15</text>
<text x="126.9" y="33.1" transform="rotate(-90 126.9 33.1)">K13</text>
<text x="129.4" y="33.1" transform="rotate(-90 129.4 33.1)">N15</text>
<text x="131.9" y="33.1" transform="rotate(-90 131.9 33.1)">R13</text>
<text x="219.6" y="32.9">G10</text>
<text x="219.7" y="30.3">F11</text>
<text x="220.2" y="35.4">H6</text>
<text x="264.1" y="32.9">H10</text>
<text x="264.7" y="30.3">H8</text>
<text x="264.8" y="35.4">J7</text>
<text x="219.8" y="38">J10</text>
<text x="220.4" y="40.5">L6</text>
<text x="264.7" y="40.5">K8</text>
<text x="264.8" y="38">J9</text>
<text x="220.4" y="43">L9</text>
<text x="264.1" y="43">K10</text>
<text x="42.4" y="53.2">B5</text>
<text x="42.4" y="48.1">C4</text>
<text x="42.5" y="50.7">A4</text>
<text x="137.1" y="53.2">B15</text>
<text x="137.2" y="50.7">E12</text>
<text x="137.2" y="48.1">E13</text>
<text x="219.7" y="53.2">A16</text>
<text x="220.3" y="50.7">A1</text>
<text x="264.8" y="50.7">J5</text>
<text x="264.8" y="53.2">J8</text>
<text x="42.4" y="58.3">D5</text>
<text x="42.5" y="55.7">A5</text>
<text x="137.1" y="55.7">B16</text>
<text x="137.2" y="58.3">F12</text>
<text x="219.6" y="58.3">B11</text>
<text x="220.2" y="55.7">B7</text>
<text x="264.7" y="55.7">K7</text>
<text x="264.7" y="58.3">K9</text>
<text x="42.4" y="63.4">B6</text>
<text x="42.4" y="60.8">C5</text>
<text x="42.5" y="65.9">A6</text>
<text x="137.1" y="63.4">D14</text>
<text x="137.1" y="65.9">D16</text>
<text x="137.1" y="60.8">G11</text>
<text x="219.6" y="63.4">D13</text>
<text x="220.2" y="60.8">D4</text>
<text x="220.3" y="65.9">E9</text>
<text x="264.2" y="63.4">L15</text>
<text x="264.6" y="65.9">M8</text>
<text x="264.8" y="60.8">L2</text>
<text x="42.5" y="71">E6</text>
<text x="42.5" y="68.4">F7</text>
<text x="137.2" y="68.4">F13</text>
<text x="137.2" y="71">F14</text>
<text x="220.2" y="68.4">G2</text>
<text x="220.2" y="71">G8</text>
<text x="264.1" y="68.4">N13</text>
<text x="264.7" y="71">P3</text>
<text x="42.4" y="73.5">C7</text>
<text x="42.5" y="76.1">A7</text>
<text x="137.1" y="73.5">C15</text>
<text x="137.1" y="76.1">C16</text>
<text x="219.6" y="73.5">G15</text>
<text x="220.2" y="76.1">H7</text>
<text x="264.1" y="76.1">R10</text>
<text x="264.7" y="73.5">R6</text>
<text x="42.4" y="83.7">B8</text>
<text x="42.4" y="81.1">C6</text>
<text x="42.4" y="78.6">D6</text>
<text x="137.2" y="78.6">E15</text>
<text x="137.2" y="81.1">E16</text>
<text x="137.2" y="83.7">F15</text>
<text x="219.6" y="81.1">H12</text>
<text x="220.2" y="78.6">H9</text>
<text x="264.2" y="81.1">T16</text>
<text x="264.8" y="78.6">T1</text>
<text x="42.4" y="88.8">C9</text>
<text x="42.5" y="86.2">A8</text>
<text x="137.1" y="88.8">G14</text>
<text x="137.2" y="86.2">F16</text>
<text x="41.8" y="93.8">B10</text>
<text x="42.5" y="91.3">A9</text>
<text x="137.1" y="93.8">H15</text>
<text x="137.1" y="91.3">G16</text>
<text x="41.9" y="96.4">A10</text>
<text x="42.5" y="98.9">E7</text>
<text x="42.5" y="101.5">E8</text>
<text x="137.1" y="101.5">H11</text>
<text x="137.1" y="96.4">H16</text>
<text x="137.1" y="98.9">G12</text>
<text x="41.8" y="106.5">C10</text>
<text x="41.9" y="104">E10</text>
<text x="137.1" y="104">H13</text>
<text x="137.1" y="106.5">H14</text>
<text x="42.4" y="111.6">C8</text>
<text x="42.4" y="109.1">D8</text>
<text x="137.2" y="109.1">J11</text>
<text x="137.2" y="111.6">J12</text>
<text x="41.8" y="114.2">C11</text>
<text x="41.9" y="116.7">A11</text>
<text x="42.5" y="119.2">F9</text>
<text x="137.1" y="119.2">K12</text>
<text x="137.1" y="116.7">K14</text>
<text x="137.2" y="114.2">J13</text>
<text x="41.8" y="124.3">B12</text>
<text x="42.4" y="121.8">D9</text>
<text x="137.1" y="121.8">K11</text>
<text x="137.2" y="124.3">J14</text>
<text x="41.8" y="129.4">C13</text>
<text x="41.9" y="126.9">A12</text>
<text x="41.9" y="131.9">A13</text>
<text x="137.1" y="129.4">K15</text>
<text x="137.1" y="131.9">K16</text>
<text x="137.2" y="126.9">J16</text>
<text x="41.9" y="137">E11</text>
<text x="41.9" y="134.5">F10</text>
<text x="137.1" y="134.5">N14</text>
<text x="137.1" y="137">N16</text>
<text x="41.8" y="139.6">B14</text>
<text x="41.9" y="142.1">A14</text>
<text x="137" y="139.6">M15</text>
<text x="137" y="142.1">M16</text>
<text x="41.8" y="144.6">D11</text>
<text x="41.8" y="147.2">D12</text>
<text x="137.1" y="149.7">P15</text>
<text x="137.2" y="144.6">L14</text>
<text x="137.2" y="147.2">L16</text>
<text x="137.1" y="152.3">P16</text>
<text x="137.1" y="154.8">R15</text>
<text x="137.1" y="159.9">R14</text>
<text x="137.1" y="157.3">R16</text>
<text x="137.2" y="167.5">T13</text>
<text x="137.2" y="165">T14</text>
<text x="137.2" y="162.4">T15</text>
<text x="137.1" y="170">R12</text>
<text x="137.2" y="172.6">T12</text>
<text x="137.2" y="175.1">L12</text>
<text x="137.2" y="177.7">L13</text>
<text x="137" y="180.2">M13</text>
<text x="137" y="182.7">M14</text>
</g>
</svg>
